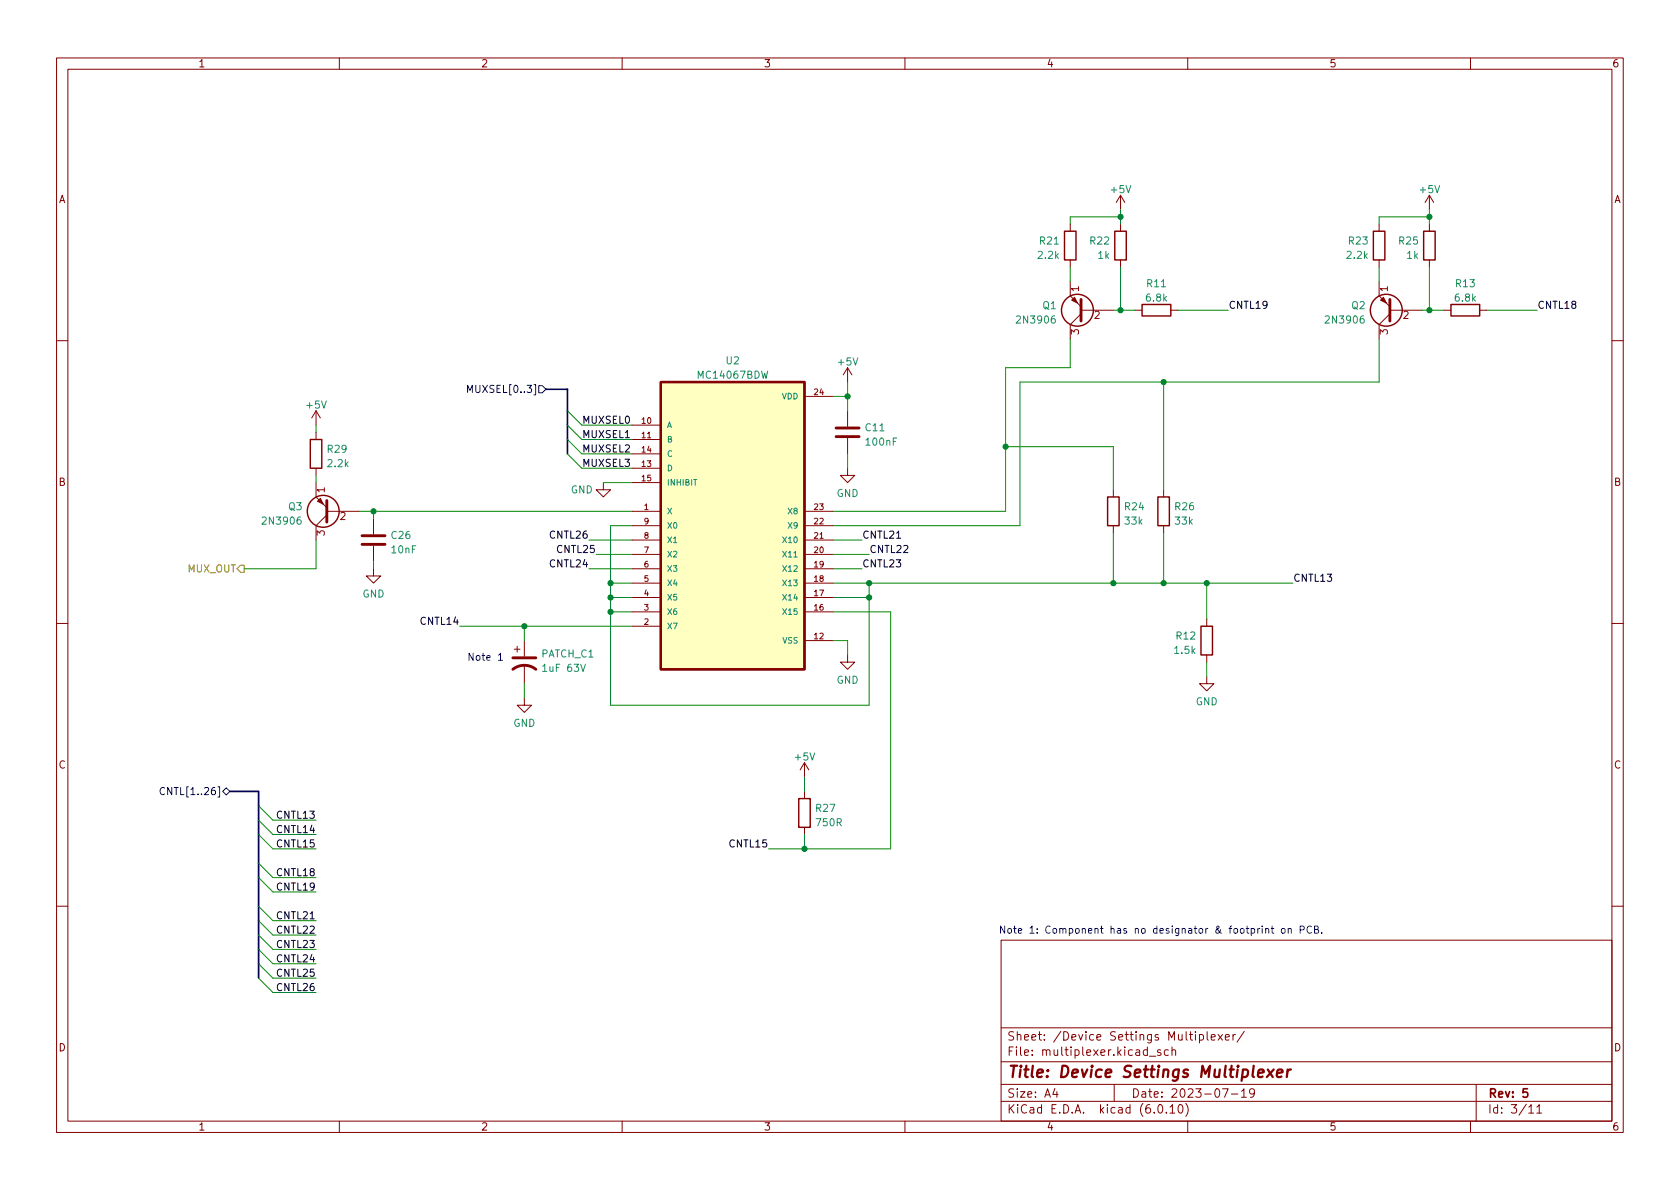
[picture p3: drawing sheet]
<svg xmlns="http://www.w3.org/2000/svg" width="297mm" height="210mm" viewBox="0 0 297 210" stroke-linecap="round" stroke-linejoin="round" font-family="sans-serif">
<g fill="none" stroke="#840000" stroke-width=".18">
<path d="M10 10.2h277v190.1h-277zM12 12.2h273v186.1h-273zM60 10.2v2M110 10.2v2M160 10.2v2M210 10.2v2M260 10.2v2M189.2 39.6v1.3M198.1 34.5v2.6M198.1 39.6v1.3M198.1 34.5l.8 1.3M198.1 34.5l-.7 1.3"/>
<path d="M243.8 39.6v1.3M252.7 34.5v2.6M252.7 39.6v1.3M252.7 34.5l.8 1.3M252.7 34.5l-.7 1.3M189.2 49.8v2.5l1.9 1.9M189.2 46v1.2M191.1 55.5l-1.9 1.9v2.5M191.1 54.9h5.7M198.1 46v1.2M200.7 54.9h1.2M207 54.9h1.3"/>
<path d="M243.8 49.8v2.5l1.9 1.9M243.8 46v1.2M245.7 54.9h5.8M245.7 55.5l-1.9 1.9v2.5M252.7 46v1.2M255.3 54.9h1.2M261.6 54.9h1.3M10 60.2h2M55.9 72.6v2.6M55.9 76.4v1.3M55.9 72.6l-.8 1.3M55.9 72.6l.7 1.3"/>
<path d="M111.8 75.2h5M111.8 77.7h5M142.2 70.1h5.1M149.9 65l-.8 1.3M149.9 65v2.6M149.9 72.6v2.8M149.9 77.5v2.8M149.9 65l.7 1.3M285 60.2h2M55.9 85.3v2.6l1.9 1.9M55.9 82.8v1.3M57.8 91.1l-1.9 1.9v2.5"/>
<path d="M57.8 90.4h5.7M66 91.7v2.8M66 96.5v2.8M106.7 85.3v1.3h1.2l-1.2 1.3-1.3-1.3h1.3M111.8 90.4h5M111.8 82.8h5M111.8 80.3h5M111.8 85.3h5M111.8 98h5M111.8 95.5h5M111.8 93h5M142.2 90.4h5.1"/>
<path d="M142.2 98h5.1M142.2 95.5h5.1M142.2 93h5.1M149.9 82.8v1.3h1.2l-1.2 1.2-1.3-1.2h1.3M196.8 86.6v1.3M196.8 93v1.2M205.7 86.6v1.3M205.7 93v1.2M10 110.2h2M66 100.6v1.2h1.3l-1.3 1.3-1.2-1.3h1.2M90.9 114.8h1M91.4 114.3v1"/>
<path d="M92.7 113.3v2.8M92.7 117.6v3.3M111.8 108.2h5M111.8 105.7h5M111.8 103.1h5M111.8 100.6h5M111.8 110.7h5M142.2 113.3h5.1M142.2 108.2h5.1M142.2 105.7h5.1M142.2 103.1h5.1M142.2 100.6h5.1"/>
<path d="M149.9 115.8v1.3h1.2l-1.2 1.3-1.3-1.3h1.3M213.4 119.6v1.3h-1.3l1.3 1.3 1.2-1.3h-1.2M213.4 109.5v1.2M213.4 115.8v1.3M285 110.2h2M92.7 123.4v1.3h1.3l-1.3 1.3-1.3-1.3h1.3M142.2 134.9v2.5M142.2 139.9v1.3M142.2 134.9l-.7 1.2M142.2 134.9l.8 1.2M142.2 146.3v1.3M10 160.2h2"/>
<path d="M177 166.3h108v32h-108zM285 160.2h2M60 198.3v2M110 198.3v2M160 198.3v2M177 194.8h108M177 191.8h108M177 187.8h108M177 181.8h108M186.5 192.5l-.4 1h1M186.9 193v1M197 191.8v3"/>
<path d="M203.2 186.8h1.2M204.9 195.4l.2-.1a.81 .81 0 0 1 .6 .7 .81 .81 0 0 1-.3 .8h-.2a.81 .81 0 0 1-.6-.6 .81 .81 0 0 1 .3-.8zM205.2 185.7l-.3-.1-.3 .2 .1 .3 .5 .1v.4h-.6M206.2 196.7v.1M206.6 185.7l-.5-.1-.2 .3v.4l.1 .3h.6M206.9 195.8l.4-.5v1.5M206.9 196.8h.8M207.2 185.8l.2-.2 .4 .1 .1 .9M207.2 185.1v1.5M208.5 195.4l.1-.1a.81 .81 0 0 1 .6 .7 .81 .81 0 0 1-.3 .8h-.1a.81 .81 0 0 1-.6-.6 .81 .81 0 0 1 .3-.8zM209.6 195.1a1.72 1.72 0 0 1 0 2.3M210 198.3v2"/>
<path d="M212.1 183l.4-.1 .3 .3v.4l-.2 .3h-.5M212.1 182.9v1.5M213.4 182.4v1.3l.2 .2M214.1 183.4l.8-.1-.1-.3-.4-.1-.3 .2 .1 .8h.6M215.4 182.9l.7 1M216.1 192.5h1l-.6 1.5M216.1 182.9l-.7 1M216.6 183.4l.8-.1-.1-.3-.4-.1-.3 .2 .1 .8h.6M217.7 193.5h1.2M218 182.9v1M218.4 182.9l-.3 .1-.1 .2M219.5 193l.4-.5v1.5"/>
<path d="M219.5 194h.9M220 182.4l-1.3 1.9M221.8 193.2l-.3 .3-.4-.1-.2-.2 .2-.6 .4-.1 .2 .2a.99 .99 0 0 1-.3 1.3h-.3M260 198.3v2M261 191.8v6.5M270.3 195.8l.4-.5v1.5M270.3 196.8h.9M271.7 195.8l.5-.5v1.5M271.7 196.8h.9"/>
</g>
<path d="M270.1 192.5h-.8v.7l.2-.1 .5 .1 .1 .2v.5l-.3 .1-.5-.1" fill="none" stroke="#840000" stroke-width=".3"/>
<path d="M222.5 189.8l.9-.2v-.4l-.6-.1-.3 .3v1l.2 .1 .5-.1M224.2 189.1l.8 1.4M225.2 189.1l-1.2 1.4M225.8 189.8l1-.2-.1-.4-.2-.1-.5 .1-.3 1 .3 .3 .6-.1M227.7 189.1l-.2 1.4M228.3 189.1l-.4 .1-.3 .3" fill="none" stroke="#840000" stroke-width=".4"/>
<path d="M191.1 53v3.8M245.7 53v3.8M147.8 77.2h4.1M147.8 75.7h4.1M57.8 88.5v3.8M64 96.3h4.1M64 94.7h4.1M90.7 118.4a3.3 3.3 0 0 1 4 0M90.7 116.3h4" fill="none" stroke="#840000" stroke-width=".51"/>
<g fill="#840000" stroke="#840000" stroke-width=".18">
<path d="M189.5 53.1l.5-.5 .5 1z"/>
<path d="M244.1 53.1l.5-.5 .5 1z"/>
<path d="M56.1 88.6l.5-.5 .5 1z"/>
</g>
<g fill="none" stroke="#840000" stroke-width=".25">
<path d="M188.2 40.9h2v5.1h-2zM197.1 40.9h2v5.1h-2zM201.9 53.8h5.1v2.1h-5.1zM242.8 40.9h2.1v5.1h-2.1zM251.7 40.9h2v5.1h-2zM256.5 53.8h5.1v2.1h-5.1zM54.9 77.7h2v5.1h-2zM195.8 87.9h2.1v5.1h-2.1zM204.7 87.9h2.1v5.1h-2.1zM212.3 110.7h2.1v5.1h-2.1zM141.2 141.2h2.1v5.1h-2.1z"/>
<circle cx="190.5" cy="54.9" r="2.82"/>
<circle cx="245.1" cy="54.9" r="2.82"/>
<circle cx="57.1" cy="90.4" r="2.82"/>
</g>
<path d="M116.8 67.6h25.4v50.8h-25.4z" fill="#ffffc2" stroke="#ffffc2" stroke-width=".18"/>
<path d="M116.8 67.6h25.4v50.8h-25.4z" fill="none" stroke="#840000" stroke-width=".41"/>
<path d="M82.7 69.4v-1.3l.4 .9 .4-.9v1.3M95.2 68.2h.7l.6 .6-.6 .7h-.7zM29.1 139.4a.6 .6 0 0 0-.8 .4 .6 .6 0 0 0 .6 .7l.2-.1M39.4 139.9l.6-.6 .6 .6-.6 .7z" fill="none" stroke="#000084" stroke-width=".18"/>
<path d="M42.5 99.9h.7v1.3h-.7l-.6-.6z" fill="none" stroke="#848400" stroke-width=".18"/>
<g fill="none" stroke="#0000c2" stroke-width=".18">
<path d="M88.1 115.9l.4-.4v1.3M88.1 116.8h.8M222.7 164.2l-.3 .2M223.2 163.8v.1M223.2 164.2v.8M223.8 164.3l.2-.1h.3v.8M223.8 164.2v.8M224.7 164.2h.5M224.9 163.8v1l.3 .2M226.7 164.2h.3l.2 .2v.4l-.2 .2h-.3l-.1-.2zM227.8 164.3l.2-.1h.3v.8M227.8 164.2v.8"/>
<path d="M229.9 164.4h.6l.1-.2v-.3l-.7-.1v1.2M231.9 163.9a.6 .6 0 0 0-.9 .4 .6 .6 0 0 0 .6 .7l.3-.1M232.4 164.4l.6-.1 .1-.2-.1-.2-.6-.1v1.2h.5l.2-.1 .1-.3-.4-.2M233.7 164.9v.1"/>
</g>
<path d="M96.5 68.8h3.8v11.5M40.6 139.9h5.1v33.1" fill="none" stroke="#000084" stroke-width=".3"/>
<g fill="none" stroke="#008400" stroke-width=".18">
<path d="M198.1 37.1v2.5M198.1 38.3h-8.9v1.3M252.7 38.3h-8.9v1.3M252.7 37.1v2.5M189.2 59.9v5.1h-11.4v25.4h-30.5M189.2 47.2v2.6M196.8 54.9h3.9M198.1 47.2v7.7M208.3 54.9h8.9M243.8 59.9v7.7h-63.5v25.4h-33M243.8 47.2v2.6M251.5 54.9h3.8"/>
<path d="M252.7 47.2v7.7M262.9 54.9h8.9M55.9 75.2v1.2M100.3 77.7l2.6 2.6h8.9M100.3 75.2l2.6 2.5h8.9M100.3 72.6l2.6 2.6h8.9M147.3 70.1h2.6M149.9 67.6v5M177.8 79h19v7.6M205.7 67.6v19M55.9 95.5v5.1h-12.7M55.9 84.1v1.2"/>
<path d="M63.5 90.4h48.3M66 90.4v1.3M66 99.3v1.3M100.3 80.3l2.6 2.5h8.9M104.1 95.5h7.7M105.4 98h6.4M106.7 85.3h5.1M111.8 93h-3.9v31.7h45.8v-21.6M147.3 98h6.4M147.3 95.5h5.1M149.9 80.3v2.5M196.8 94.2v8.9"/>
<path d="M205.7 94.2v8.9M81.3 110.7h30.5M92.7 110.7v2.6M104.1 100.6h7.7M107.9 103.1h3.9M107.9 108.2h3.9M107.9 105.7h3.9M147.3 113.3h2.6v2.5M147.3 103.1h81.3M147.3 108.2h10.2v41.9h-21.6M147.3 100.6h5.1M147.3 105.7h6.4"/>
<path d="M213.4 103.1v6.4M213.4 117.1v2.5M92.7 120.9v2.5M142.2 137.4v2.5M45.7 145l2.6 2.6h7.6M45.7 147.6l2.6 2.5h7.6M45.7 142.5l2.6 2.5h7.6M45.7 155.2l2.6 2.5h7.6M45.7 152.6l2.6 2.6h7.6M142.2 147.6v2.5M45.7 160.3l2.6 2.5h7.6M45.7 162.8l2.6 2.5h7.6"/>
<path d="M45.7 170.4l2.6 2.6h7.6M45.7 173l2.6 2.5h7.6M45.7 165.3l2.6 2.6h7.6M45.7 167.9l2.6 2.5h7.6"/>
</g>
<g fill="#008400" stroke="#008400" stroke-width=".18">
<circle cx="177.8" cy="79" r=".46"/>
<circle cx="149.9" cy="70.1" r=".46"/>
<circle cx="153.7" cy="105.7" r=".46"/>
<circle cx="153.7" cy="103.1" r=".46"/>
<circle cx="66" cy="90.4" r=".46"/>
<circle cx="92.7" cy="110.7" r=".46"/>
<circle cx="205.7" cy="67.6" r=".46"/>
<circle cx="198.1" cy="54.9" r=".46"/>
<circle cx="213.4" cy="103.1" r=".46"/>
<circle cx="196.8" cy="103.1" r=".46"/>
<circle cx="205.7" cy="103.1" r=".46"/>
<circle cx="107.9" cy="103.1" r=".46"/>
<circle cx="107.9" cy="108.2" r=".46"/>
<circle cx="107.9" cy="105.7" r=".46"/>
<circle cx="142.2" cy="150.1" r=".46"/>
<circle cx="252.7" cy="54.9" r=".46"/>
<circle cx="198.1" cy="38.3" r=".46"/>
<circle cx="252.7" cy="38.3" r=".46"/>
</g>
<text font-size="2.8" fill="#840000" x="178" y="190.6">Title: Device Settings Multiplexer</text>
<g font-size="2.1" fill="#840000">
<text x="178" y="184">Sheet: /Device Settings Multiplexer/</text>
<text x="178" y="186.7">File: multiplexer.kicad_sch</text>
<text x="178" y="196.9">KiCad E.D.A. kicad (6.0.10)</text>
<text x="178" y="194.1">Size: A4</text>
<text x="200" y="194.1">Date: 2023-07-19</text>
<text x="263" y="194.1">Rev: 5</text>
<text x="263" y="196.9">Id: 3/11</text>
</g>
<g font-size="1.8" fill="#840000">
<text x="35" y="11.9">1</text>
<text x="85" y="11.9">2</text>
<text x="135" y="11.9">3</text>
<text x="185" y="11.9">4</text>
<text x="235" y="11.9">5</text>
<text x="285" y="11.9">6</text>
<text x="10.3" y="35.9">A</text>
<text x="285.3" y="35.9">A</text>
<text x="190.8" y="51.5" transform="rotate(-90 190.8 51.5)">1</text>
<text x="245.4" y="51.5" transform="rotate(-90 245.4 51.5)">1</text>
<text x="190.8" y="59.2" transform="rotate(-90 190.8 59.2)">3</text>
<text x="193.5" y="56.4">2</text>
<text x="245.4" y="59.2" transform="rotate(-90 245.4 59.2)">3</text>
<text x="248.1" y="56.4">2</text>
<text x="10.3" y="85.9">B</text>
<text x="57.4" y="87.1" transform="rotate(-90 57.4 87.1)">1</text>
<text x="285.3" y="85.9">B</text>
<text x="57.4" y="94.7" transform="rotate(-90 57.4 94.7)">3</text>
<text x="60.2" y="91.9">2</text>
<text x="10.3" y="135.9">C</text>
<text x="285.3" y="135.9">C</text>
<text x="10.3" y="185.9">D</text>
<text x="285.3" y="185.9">D</text>
<text x="35" y="199.9">1</text>
<text x="85" y="199.9">2</text>
<text x="135" y="199.9">3</text>
<text x="185" y="199.9">4</text>
<text x="235" y="199.9">5</text>
<text x="285" y="199.9">6</text>
</g>
<g font-size="1.8" fill="#008484">
<text x="196.5" y="34.1">+5V</text>
<text x="251.1" y="34.1">+5V</text>
<text x="183.6" y="45.8">2.2k</text>
<text x="183.9" y="43.2">R21</text>
<text x="192.8" y="43.2">R22</text>
<text x="194.2" y="45.8">1k</text>
<text x="238.2" y="45.8">2.2k</text>
<text x="238.5" y="43.2">R23</text>
<text x="247.4" y="43.2">R25</text>
<text x="248.8" y="45.8">1k</text>
<text x="202.7" y="53.3">6.8k</text>
<text x="202.8" y="50.8">R11</text>
<text x="257.4" y="53.3">6.8k</text>
<text x="257.5" y="50.8">R13</text>
<text x="180.1" y="57.2">2N3906</text>
<text x="184.4" y="54.7">Q1</text>
<text x="234.7" y="57.2">2N3906</text>
<text x="239" y="54.7">Q2</text>
<text x="128.4" y="64.4">U2</text>
<text x="148.3" y="64.6">+5V</text>
<text x="123.6" y="67">MC14067BDW</text>
<text x="54.3" y="72.2">+5V</text>
<text x="153.1" y="76.2">C11</text>
<text x="58" y="80.1">R29</text>
<text x="58" y="82.6">2.2k</text>
<text x="153.2" y="78.8">100nF</text>
<text x="100.9" y="87.2">GND</text>
<text x="147.9" y="87.9">GND</text>
<text x="46.7" y="92.8">2N3906</text>
<text x="51" y="90.2">Q3</text>
<text x="69.3" y="95.3">C26</text>
<text x="198.9" y="90.2">R24</text>
<text x="199" y="92.8">33k</text>
<text x="207.8" y="90.2">R26</text>
<text x="207.8" y="92.8">33k</text>
<text x="69.3" y="97.8">10nF</text>
<text x="64.1" y="105.7">GND</text>
<text x="208" y="113.1">R12</text>
<text x="95.7" y="116.3">PATCH_C1</text>
<text x="96.3" y="118.8">1uF 63V</text>
<text x="207.8" y="115.6">1.5k</text>
<text x="147.9" y="120.9">GND</text>
<text x="211.4" y="124.7">GND</text>
<text x="90.7" y="128.5">GND</text>
<text x="140.6" y="134.5">+5V</text>
<text x="144.3" y="143.6">R27</text>
<text x="144.4" y="146.1">750R</text>
</g>
<g font-size="1.8">
<text x="217.2" y="54.6">CNTL19</text>
<text x="271.8" y="54.6">CNTL18</text>
<text x="102.9" y="74.9">MUXSEL0</text>
<text x="102.9" y="77.5">MUXSEL1</text>
<text x="102.9" y="82.5">MUXSEL3</text>
<text x="102.9" y="80">MUXSEL2</text>
<text x="97.5" y="95.2">CNTL26</text>
<text x="152.4" y="95.2">CNTL21</text>
<text x="97.5" y="100.3">CNTL24</text>
<text x="98.7" y="97.8">CNTL25</text>
<text x="152.4" y="100.3">CNTL23</text>
<text x="153.7" y="97.8">CNTL22</text>
<text x="228.6" y="102.9">CNTL13</text>
<text x="74.6" y="110.5">CNTL14</text>
<text x="49.2" y="147.3">CNTL14</text>
<text x="49.2" y="149.8">CNTL15</text>
<text x="49.2" y="144.8">CNTL13</text>
<text x="129.2" y="149.8">CNTL15</text>
<text x="49.2" y="154.9">CNTL18</text>
<text x="49.2" y="157.5">CNTL19</text>
<text x="49.2" y="167.6">CNTL23</text>
<text x="49.2" y="165.1">CNTL22</text>
<text x="49.2" y="162.5">CNTL21</text>
<text x="49.2" y="170.2">CNTL24</text>
<text x="49.2" y="172.7">CNTL25</text>
<text x="49.2" y="175.2">CNTL26</text>
</g>
<g font-size="1.8" fill="#000084">
<text x="83.6" y="69.5">MUXSEL[0..3]</text>
<text x="29.4" y="140.6">CNTL[1..26]</text>
</g>
<text font-size="1.8" fill="#848400" x="33.2" y="101.2">MUX_OUT</text>
<g font-size="1.8" fill="#0000c2">
<text x="82.5" y="116.8">Note 1</text>
<text x="176.5" y="165.1">Note 1: Component has no designator &amp; footprint on PCB.</text>
</g>
<g font-size="1.4" fill="#008484">
<text x="138.2" y="70.6">VDD</text>
<text x="117.9" y="75.7">A</text>
<text x="117.9" y="78.2">B</text>
<text x="117.9" y="83.3">D</text>
<text x="117.9" y="80.8">C</text>
<text x="117.9" y="85.8">INHIBIT</text>
<text x="117.9" y="90.9">X</text>
<text x="117.9" y="93.5">X0</text>
<text x="139.5" y="93.5">X9</text>
<text x="139.5" y="90.9">X8</text>
<text x="117.9" y="101.1">X3</text>
<text x="117.9" y="98.5">X2</text>
<text x="117.9" y="96">X1</text>
<text x="138.7" y="101.1">X12</text>
<text x="138.7" y="98.5">X11</text>
<text x="138.7" y="96">X10</text>
<text x="117.9" y="106.2">X5</text>
<text x="117.9" y="103.6">X4</text>
<text x="138.7" y="106.2">X14</text>
<text x="138.7" y="103.6">X13</text>
<text x="117.9" y="111.2">X7</text>
<text x="117.9" y="108.7">X6</text>
<text x="138.4" y="113.8">VSS</text>
<text x="138.7" y="108.7">X15</text>
</g>
<g font-size="1.4" fill="#840000">
<text x="144" y="69.8">24</text>
<text x="113.5" y="74.9">10</text>
<text x="113.5" y="77.5">11</text>
<text x="113.5" y="82.5">13</text>
<text x="113.5" y="80">14</text>
<text x="113.5" y="85.1">15</text>
<text x="113.9" y="90.2">1</text>
<text x="113.9" y="95.2">8</text>
<text x="113.9" y="92.7">9</text>
<text x="144" y="95.2">21</text>
<text x="144" y="92.7">22</text>
<text x="144" y="90.2">23</text>
<text x="113.9" y="100.3">6</text>
<text x="113.9" y="97.8">7</text>
<text x="144" y="100.3">19</text>
<text x="144" y="97.8">20</text>
<text x="113.9" y="107.9">3</text>
<text x="113.9" y="105.4">4</text>
<text x="113.9" y="102.9">5</text>
<text x="144" y="107.9">16</text>
<text x="144" y="105.4">17</text>
<text x="144" y="102.9">18</text>
<text x="113.9" y="110.5">2</text>
<text x="144" y="113">12</text>
</g>
</svg>
